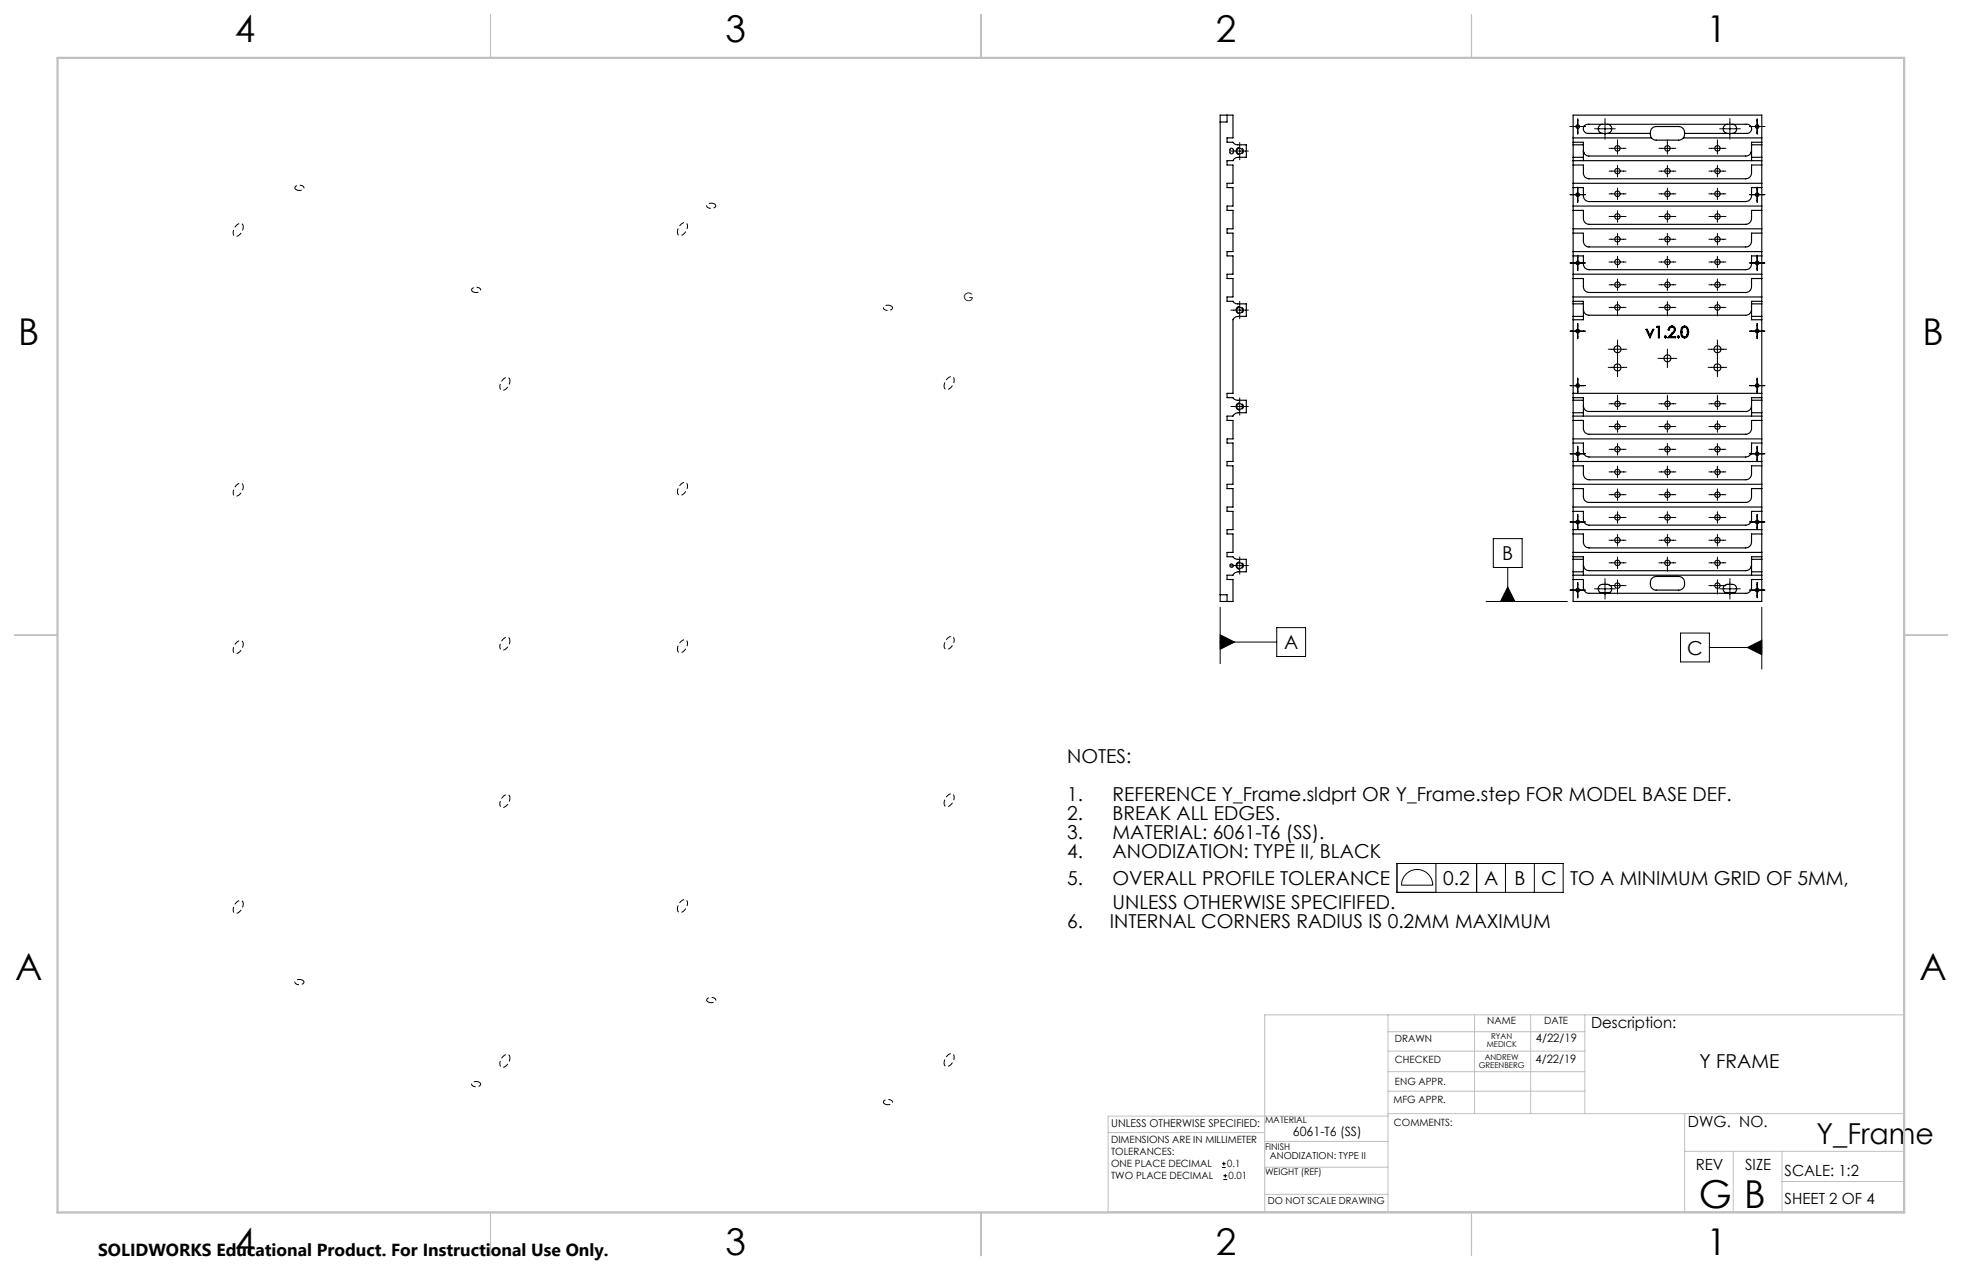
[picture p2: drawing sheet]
<svg xmlns="http://www.w3.org/2000/svg" width="432mm" height="279mm" viewBox="0 0 432 279" stroke-linecap="round" stroke-linejoin="round" font-family="sans-serif">
<g fill="none" stroke="#000" stroke-width=".22">
<path d="M270.9 33.2h3.8M272.8 31.3v3.8M345.5 27.8h3.4M347.2 26.2v3.3M350.9 28.3h4.6M353.2 26.1v4.5M354.1 37.6h3.8M354.1 32.6h3.8M356 30.8v3.1M356 36.4v2.5M365.1 37.6h3.7M365.1 32.6h3.7"/>
<path d="M367 30.8v3.1M367 36.4v2.5M376.1 37.6h3.7M376.1 32.6h3.7M378 30.8v3.1M378 36.4v2.5M378.5 28.3h4.5M380.7 26.1v4.5M385.1 27.8h3.3M386.7 26.2v3.3M345.5 42.8h3.4M345.5 57.9h3.4"/>
<path d="M347.2 41.2v3.3M347.2 56.2v3.3M354.1 57.6h3.8M354.1 52.6h3.8M354.1 47.6h3.8M354.1 42.7h3.8M356 41.4v2.5M356 46.4v2.5M356 51.4v2.5M356 56.4v2.5M365.1 57.6h3.7M365.1 52.6h3.7"/>
<path d="M365.1 47.6h3.7M365.1 42.7h3.7M367 41.4v2.5M367 46.4v2.5M367 51.4v2.5M367 56.4v2.5M376.1 57.6h3.7M376.1 52.6h3.7M376.1 47.6h3.7M376.1 42.7h3.7M378 41.4v2.5M378 46.4v2.5"/>
<path d="M378 51.4v2.5M378 56.4v2.5M385.1 42.8h3.3M385.1 57.9h3.3M386.7 41.2v3.3M386.7 56.2v3.3M270.9 68.2h3.8M272.8 66.3v3.8M345.5 72.8h3.4M347.2 71.2v3.3M353.9 76.8h4.1M354.1 62.7h3.8"/>
<path d="M354.1 67.6h3.8M356 61.4v2.5M356 66.4v3.1M356 74.8v8.1M364.9 78.8h4.1M365.1 62.7h3.7M365.1 67.6h3.7M367 61.4v2.5M367 66.4v3.1M367 76.8v4.1M375.9 76.8h4.1M376.1 62.7h3.7"/>
<path d="M376.1 67.6h3.7M378 61.4v2.5M378 66.4v3.1M378 74.8v8.1M385.1 72.8h3.3M386.7 71.2v3.3M270.9 89.4h3.8M272.8 87.5v3.8M345.5 99.8h3.4M345.5 84.8h3.4M347.2 83.2v3.3M347.2 98.2v3.3"/>
<path d="M353.9 80.8h4.1M354.1 93.8h3.8M354.1 88.8h3.8M354.1 98.8h3.8M356 87v3.1M356 92.6v2.5M356 97.6v2.5M365.1 93.8h3.7M365.1 88.8h3.7M365.1 98.8h3.7M367 87v3.1M367 92.6v2.5"/>
<path d="M367 97.6v2.5M375.9 80.8h4.1M376.1 93.8h3.7M376.1 88.8h3.7M376.1 98.8h3.7M378 87v3.1M378 92.6v2.5M378 97.6v2.5M385.1 99.8h3.3M385.1 84.8h3.3M386.7 83.2v3.3M386.7 98.2v3.3"/>
<path d="M328.6 118.5h6.4v6.3h-6.4zM345.5 114.8h3.4M347.2 113.2v3.3M354.1 103.8h3.8M354.1 108.8h3.8M354.1 113.8h3.8M354.1 118.9h3.8M356 102.6v2.5M356 107.6v2.5M356 112.6v2.5M356 117.6v2.5M365.1 103.8h3.7"/>
<path d="M365.1 108.8h3.7M365.1 113.8h3.7M365.1 118.9h3.7M367 102.6v2.5M367 107.6v2.5M367 112.6v2.5M367 117.6v2.5M376.1 103.8h3.7M376.1 108.8h3.7M376.1 113.8h3.7M376.1 118.9h3.7M378 102.6v2.5"/>
<path d="M378 107.6v2.5M378 112.6v2.5M378 117.6v2.5M385.1 114.8h3.3M386.7 113.2v3.3M268.5 139.7l3.2 1.6-3.2 1.5zM268.5 133.6v12.4M270.9 124.4h3.8M272.8 122.5v3.8M281 138.1h6.3v6.3h-6.3zM327.1 132.3h17.8M331.8 124.8v7.5"/>
<path d="M331.8 129.2l1.6 3.1h-3.2zM345.5 129.8h3.4M347.2 128.2v3.3M350.9 129.5h4.6M353.2 127.3v4.5M354.1 123.8h3.8M354.1 128.8h3.8M356 122.6v2.5M356 127.6v3.1M365.1 123.8h3.7M367 122.6v3.1M369.9 139.3h6.3v6.3h-6.3z"/>
<path d="M376.1 123.8h3.7M376.1 128.8h3.7M378 122.6v2.5M378 127.6v3.1M378.5 129.5h4.5M380.7 127.3v4.5M385.1 129.8h3.3M386.7 128.2v3.3M387.7 133.6v13.6M268.5 141.3h12.5M376.2 142.5h11.5M384.6 142.5l3.1-1.6v3.1z"/>
<path d="M307.4 190h36.6v6.3h-36.6zM309.4 192.3a3.4 3.4 0 0 1 3.8-.8 3.4 3.4 0 0 1 2.1 3.2h-6.9l.1-.5a3.4 3.4 0 0 1 .9-1.9zM316 190v6.3M325 190v6.3M331.3 190v6.3M337.7 190v6.3M269 256.9h.8M269 256h.8M269.2 259.5h.9M269.2 258.7h.9M269.3 255.6v.8M269.7 258.3v.8"/>
</g>
<path d="M272.1 33.2a.79 .79 0 0 0 1.1 .7 .79 .79 0 0 0 .1-1.3 .79 .79 0 0 0-1.2 .5v.1M272.1 33.2a.79 .79 0 0 1 1.1-.7 .79 .79 0 0 1 .1 1.4 .79 .79 0 0 1-1.2-.6v-.1M272.1 68.2a.79 .79 0 0 0 1.1 .7 .79 .79 0 0 0 .1-1.3 .79 .79 0 0 0-1.2 .5v.1M272.1 68.2a.79 .79 0 0 1 1.1-.7 .79 .79 0 0 1 .1 1.4 .79 .79 0 0 1-1.2-.6v-.1M272.1 89.4a.79 .79 0 0 0 1.1 .7 .79 .79 0 0 0 .1-1.3 .79 .79 0 0 0-1.2 .5v.1M272.1 89.4a.79 .79 0 0 1 1.1-.7 .79 .79 0 0 1 .1 1.4 .79 .79 0 0 1-1.2-.6v-.1M272.1 124.4a.79 .79 0 0 0 1.1 .7 .79 .79 0 0 0 .1-1.3 .79 .79 0 0 0-1.2 .5v.1M272.1 124.4a.79 .79 0 0 1 1.1-.7 .79 .79 0 0 1 .1 1.4 .79 .79 0 0 1-1.2-.6v-.1" fill="none" stroke="#000" stroke-width=".22" stroke-dasharray="1.3 .6" stroke-dashoffset=".1" stroke-linecap="butt"/>
<path d="M65.2 41.7l-.2-.2a.84 .84 0 0 1 1.2-.7 .57 .57 0 0 1 .7 .6 .57 .57 0 0 1-.8 .5l-.9-.2M157.2 44.9l.3 .2a.84 .84 0 0 1-1.3 .7 .57 .57 0 0 1-.7-.6 .57 .57 0 0 1 .8-.5l.9 .2M104.1 64.2l-.3-.2a.84 .84 0 0 1 1.3-.8 .57 .57 0 0 1 .7 .7 .57 .57 0 0 1-.8 .4l-.9-.1M196.1 67.3l.3 .2a.84 .84 0 0 1-1.3 .8 .57 .57 0 0 1-.7-.7 .57 .57 0 0 1 .8-.4l.9 .1M66.6 215.7a1.06 1.06 0 0 0-1.7 .5 1.18 1.18 0 0 0 2-.2l-.3-.3M105.5 238.1a1.06 1.06 0 0 0-1.7 .5 1.18 1.18 0 0 0 2-.1l-.3-.4M155.8 220.4a1.06 1.06 0 0 0 1.7-.5 1.18 1.18 0 0 0-2 .2l.3 .3M194.7 242.9a1.06 1.06 0 0 0 1.7-.6 1.18 1.18 0 0 0-2 .2l.3 .4" fill="none" stroke="#000" stroke-width=".22" stroke-dasharray="1.3 .6" stroke-linecap="butt"/>
<g fill="none" stroke="#000" stroke-width=".22" stroke-dasharray="1.3 .6" stroke-dashoffset=".5" stroke-linecap="butt">
<path d="M53.5 49.9a.74 .74 0 0 0-.5-.8 .74 .74 0 0 0-.9 .4 1.71 1.71 0 0 0-.4 2.5 1.95 1.95 0 0 0 1.8-2.1M149.1 51a.74 .74 0 0 0 .5 .8 .74 .74 0 0 0 .9-.3 1.71 1.71 0 0 0 .4-2.5 1.95 1.95 0 0 0-1.8 2M112.2 83.8a1.95 1.95 0 0 1-1.8 2 1.77 1.77 0 0 1 .7-2.6l.8-.1 .3 .7M207.8 84.9a1.95 1.95 0 0 1 1.8-2 1.77 1.77 0 0 1-.7 2.6l-.8 .1-.3-.7M53.5 107.1a.74 .74 0 0 0-.5-.8 .74 .74 0 0 0-.9 .4 1.71 1.71 0 0 0-.4 2.4 1.95 1.95 0 0 0 1.8-2M149.1 108.2a.74 .74 0 0 0 .5 .8 .74 .74 0 0 0 .9-.4 1.71 1.71 0 0 0 .4-2.4 1.95 1.95 0 0 0-1.8 2M53.5 141.7a.74 .74 0 0 0-.5-.8 .74 .74 0 0 0-.9 .4 1.71 1.71 0 0 0-.4 2.4 1.95 1.95 0 0 0 1.8-2M112.2 141a1.95 1.95 0 0 1-1.8 2 1.77 1.77 0 0 1 .7-2.7l.8-.1 .3 .8M149.1 142.8a.74 .74 0 0 0 .5 .8 .74 .74 0 0 0 .9-.3 1.71 1.71 0 0 0 .4-2.5 1.95 1.95 0 0 0-1.8 2M207.8 142.1a1.95 1.95 0 0 1 1.8-2.1 1.77 1.77 0 0 1-.7 2.7l-.8 .1-.3-.7M112.2 175.6a1.95 1.95 0 0 1-1.8 2 1.77 1.77 0 0 1 .7-2.6l.8-.1 .3 .7M207.8 176.7a1.95 1.95 0 0 1 1.8-2 1.77 1.77 0 0 1-.7 2.6l-.8 .1-.3-.7"/>
<path d="M53.5 198.9a.74 .74 0 0 0-.5-.8 .74 .74 0 0 0-.9 .3 1.71 1.71 0 0 0-.4 2.5 1.95 1.95 0 0 0 1.8-2M149.1 200a.74 .74 0 0 0 .5 .8 .74 .74 0 0 0 .9-.4 1.71 1.71 0 0 0 .4-2.5 1.95 1.95 0 0 0-1.8 2.1M112.2 232.7a1.95 1.95 0 0 1-1.8 2.1 1.77 1.77 0 0 1 .7-2.7l.8-.1 .3 .7M207.8 233.9a1.95 1.95 0 0 1 1.8-2.1 1.77 1.77 0 0 1-.7 2.7l-.8 .1-.3-.7"/>
</g>
<path d="M271 124.1l-.3 .1v.2M271.4 124.4l-.1 .3-.3 .1" fill="none" stroke="#808000" stroke-width=".22"/>
<path d="M418.9 223.3v43.3" fill="none" stroke="#c0c0c0" stroke-width=".22" stroke-dasharray="15.2 1.3 1.3 1.3" stroke-dashoffset="5"/>
<g fill="none" stroke="#c0c0c0" stroke-width=".22">
<path d="M305.5 223.3v43.3M305.5 235.8h43.3M305.5 231.2h43.3M305.5 227h43.3M324.5 223.3v21.7M336.9 223.3v21.7M348.8 223.3v21.7M243.9 249.2h34.4M278.3 256.8h27.2M278.3 251.1h27.3M305.5 245h113.4M305.5 240.1h43.3"/>
<path d="M305.5 245.5h-61.6v21.1h175M370.8 245v21.6M370.8 253.3h48.1M381.5 253.3v13.3M392.2 259.9h26.7M392.2 253.3v13.3M278.3 262.7h27.2M418.9 265.1v-41.8h-140.6v43.3"/>
</g>
<path d="M108 3.2v9.5M215.9 3.2v9.5M323.8 3.2v9.5M3.1 139.7h9.6M419.1 139.7h9.5M108 266.7v9.6M215.9 266.7v9.6M323.8 266.7v9.6" fill="none" stroke="#c0c0c0" stroke-width=".25"/>
<path d="M12.7 12.7h406.4v254h-406.4z" fill="none" stroke="#c0c0c0" stroke-width=".5"/>
<path d="M331.8 129.2l1.6 3.1h-3.2zM384.6 142.5l3.1 1.5v-3.1zM268.5 139.7l3.2 1.6-3.2 1.5z" fill="#000"/>
<path d="M270.7 124.4v.2l.3 .2v-.4zM271 124.1v.3h.4l-.1-.2z" fill="#808000"/>
<g fill="none" stroke="#000" stroke-width=".25">
<path d="M268.5 26.8v-1.5h2.9v5h-1.3v1h1.3l.3 .3 .5 .3h2.1v2.7h-1.8a1.29 1.29 0 0 0-1.1 .7h-1.3v1h1.3v4h-1.3v1h1.3v4h-1.3v1h1.3v4h-1.3v1h1.3v4.1h-1.3v.9h1.3v4h-1.3v1h1.3v4h-1.3v1h1.3l.3 .3 .5 .3h2.1v2.7h-1.8a1.29 1.29 0 0 0-1.1 .7v16.2h-1.3v1h1.3l.3 .3 .5 .3h2.1v2.7h-1.8a1.29 1.29 0 0 0-1.1 .7h-1.3v1h1.3v4.1h-1.3v.9h1.3v4h-1.3v1h1.3v4h-1.3v1h1.3v4h-1.3v1h1.3v4h-1.3v1h1.3v4h-1.3v1h1.3l.3 .3 .5 .2h2.1v2.8h-1.8a1.29 1.29 0 0 0-1.1 .7h-1.3v1h1.3v4.8h-2.9v-1.5M268.5 26.8v104M270.1 25.3v1.5h-1.6M270.9 32.6h.3l.2 .2v.7a.37 .37 0 0 1-.3 .4 .37 .37 0 0 1-.4-.4v-.7zM346.2 34.6v.7M346.2 31.3h2.3v.6M346.2 31.3v.6M346.2 36.3h2.3v1.8a1.21 1.21 0 0 0 1.2 1.2h34.5a1.26 1.26 0 0 0 1.3-1.2v-1.8h2.2M346.2 31.3v-6h41.5v6M346.2 31.9v2.7M346.2 35.3v31M346.2 34.6h2.3"/>
<path d="M346.2 31.9h2.3M346.2 35.3h41.5M346.2 30.3h17.3M348.5 34.6v.7M348.5 33.1v.4M348.5 31.9v2.7M348.5 33.7h.2M348.5 33.5h.1M348.5 33.5l.2 .2M348.7 33.7a1.16 1.16 0 0 0 1 .6h34.5a1.16 1.16 0 0 0 1.1-.6M352.7 27.3a1.01 1.01 0 0 0-1 1 1.01 1.01 0 0 0 1 1.1M353.7 27.3a1.01 1.01 0 0 1 1 1 1.01 1.01 0 0 1-1 1.1"/>
<path d="M363.2 29.4h-13.6a1.02 1.02 0 0 1-1.1-1.1 1.02 1.02 0 0 1 1.2-1h34.5a1.03 1.03 0 0 1 1.3 1 1.03 1.03 0 0 1-1.2 1.1h-13.6M363.5 30.3l-.2-.4a1.49 1.49 0 0 1 1.2-2.1h5a1.58 1.58 0 0 1 1.1 2.3l-.1 .2M363.5 30.3l.8 .5h5.3l.9-.5M370.5 30.3h17.2M380.2 27.3a1.01 1.01 0 0 0-1 1 1.01 1.01 0 0 0 1 1.1M381.2 27.3a1.01 1.01 0 0 1 1 1 1.01 1.01 0 0 1-1 1.1M385.3 33.7h.2M385.4 33.5l-.1 .2M385.4 33.5h.1M385.5 34.6v.7M385.5 33.1l-.1 .4M385.5 31.9v2.7"/>
<path d="M385.5 34.6h2.2M385.5 31.9h2.2M387.7 34.6v.7M387.7 31.3h-2.2v.6M387.7 31.3v.6M387.7 31.9v2.7M387.7 35.3v31M346.2 56.3h2.3v1.8a1.21 1.21 0 0 0 1.2 1.2h34.5a1.26 1.26 0 0 0 1.3-1.2v-1.8h2.2M346.2 41.3h2.3v1.8a1.26 1.26 0 0 0 1.2 1.2h34.5a1.33 1.33 0 0 0 1.3-1.2v-1.8h2.2M346.2 51.3h2.3v1.8a1.21 1.21 0 0 0 1.2 1.2h34.5a1.26 1.26 0 0 0 1.3-1.2v-1.8h2.2M346.2 46.3h2.3v1.8a1.26 1.26 0 0 0 1.2 1.3h34.5a1.33 1.33 0 0 0 1.3-1.3v-1.8h2.2M346.2 45.3h41.5"/>
<path d="M346.2 55.4h41.5M346.2 50.3h41.5M346.2 40.3h41.5M346.2 69.6v.7M346.2 66.3h2.3v.6M346.2 66.3v.6M346.2 61.3h2.3v1.8a1.26 1.26 0 0 0 1.2 1.2h34.5a1.33 1.33 0 0 0 1.3-1.2v-1.8h2.2M346.2 66.9v2.7M346.2 70.3v17.2M346.2 66.9h2.3M346.2 69.6h2.3M346.2 60.3h41.5"/>
<path d="M346.2 65.3h41.5M348.5 69.6v.7h-2.3M348.5 68.1a1.26 1.26 0 0 0 1.2 1.3h34.5a1.33 1.33 0 0 0 1.3-1.3M348.5 66.9v2.7M362.3 72.5h.2M362.3 72.5l.8 1.8M362.3 72.5l.1 .1M362.4 72.6l.7 1.4 .7-1.4M362.5 72.5l.6 1.3M362.5 72.5l-.1 .1M363.1 74.3h.1M363.1 73.8v.5"/>
<path d="M363.7 72.5h.3M363.7 72.5l-.6 1.3M363.7 72.5l.1 .1M364 72.5l-.9 1.8M364 72.5l-.2 .1M364.6 72h.4M364.7 71.8h.5M364.7 71.8l-.1 .2M364.7 71.8l.1 .1M364.8 71.9l-.2 .1M364.8 71.9h.3v2.3M365 74.3h.2"/>
<path d="M365 72v2.3M365.1 74.2l.1 .1M365.1 74.2l-.1 .1M365.2 71.8v2.5M365.2 71.8l-.2 .2M366.3 74.1l.2 .2M366.3 74.1h.2M366.5 74.1v.1M366.5 73.9l.2 .2M366.5 73.9l-.2 .2M366.5 74.2v.1M366.5 73.9v.1"/>
<path d="M366.5 74v.1M366.5 74l.1 .1M366.6 74.1l-.1 .1M366.6 74.1h.1M366.7 74.1l-.2 .2M367.1 74.3h1.7M367.1 72.6h.3M367.3 72.5l-.2 .1M367.3 72.5l.1 .1M367.3 74.2h.1M367.3 74.2l-.2 .1M367.3 74.2h1.3"/>
<path d="M367.6 74h1.2M367.6 74l-.3 .2M367.9 72l-.3 .1-.2 .5M367.9 72l.5 .1 .1 .4M367.9 71.9a.66 .66 0 0 0-.6 .6M367.9 71.9v.1M367.9 71.9h.1M368 71.7l.4 .2 .3 .6M368 71.7h-.1a.86 .86 0 0 0-.8 .9M368 71.7v.2M368 71.9l.4 .1 .2 .5M368 73.2l.1 .1"/>
<path d="M368 73.2l-.9 1.1M368.1 73.3l-.8 .9M368.1 73.3l.1 .1M368.1 73.3h.1M368.2 73.4l-.6 .6M368.5 72.5l-.5 .7M368.5 72.5h.1M368.6 72.5l-.5 .8M368.6 72.5h.1M368.6 74.2l.2 .1M368.7 72.5l-.5 .9M368.8 74v.3"/>
<path d="M368.8 74l-.2 .2M369.2 74.1l.2 .2M369.2 74.1h.1M369.3 74.1l.1 .1M369.4 73.9l.2 .2M369.4 73.9l-.2 .2M369.4 74.2v.1M369.4 73.9v.1M369.4 74l-.1 .1M369.4 74v.1M369.4 74.1v.1M369.4 74.1h.2"/>
<path d="M369.6 74.1l-.2 .2M369.9 73l.1 .7a.85 .85 0 0 0 .7 .7M369.9 73h.1M370 73h.1M370 73a.93 .93 0 0 0 .7 1.2M370.1 73l.1 .8 .5 .3M370.7 71.9a.9 .9 0 0 1 .8 1.1M370.7 72h.2a.98 .98 0 0 1 .5 1M370.7 71.9v.1M370.7 71.9h.1M370.7 72l-.4 .3-.2 .7M370.7 71.9a.87 .87 0 0 0-.7 1.1"/>
<path d="M370.7 74.2h.1M370.7 74.1v.1M370.7 71.7a1.01 1.01 0 0 1 .9 1.3M370.7 71.7a1.01 1.01 0 0 0-.8 1.3M370.7 74.2v.2M370.7 71.7v.2M371.3 73.7h.1M371.3 73.7l-.2 .2-.4 .2M371.4 73h.1M371.4 73l-.1 .7M371.4 73.7l-.3 .5h-.4M371.5 73l-.1 .7"/>
<path d="M371.5 73h.1M371.6 73a1.08 1.08 0 0 1-.9 1.4M385.5 69.6v.7h2.2M385.5 66.9v2.7M385.5 66.9h2.2M385.5 69.6h2.2M387.7 69.6v.7M387.7 66.3h-2.2v.6M387.7 66.3v.6M387.7 66.9v2.7M387.7 70.3v17.2M346.2 90.8v.7"/>
<path d="M346.2 87.5v.6M346.2 87.5h2.3v.6M346.2 97.5h2.3v1.8a1.21 1.21 0 0 0 1.2 1.2h34.5a1.26 1.26 0 0 0 1.3-1.2v-1.8h2.2M346.2 92.5h2.3v1.8a1.21 1.21 0 0 0 1.2 1.2h34.5a1.26 1.26 0 0 0 1.3-1.2v-1.8h2.2M346.2 90.8h2.3M346.2 88.1h2.3M346.2 88.1v2.7M346.2 91.5v31M346.2 91.5h41.5M346.2 86.5h41.5M346.2 96.6h41.5M348.5 90.8v.7"/>
<path d="M348.5 89.3a1.21 1.21 0 0 0 1.2 1.2h34.5a1.26 1.26 0 0 0 1.3-1.2M348.5 88.1v2.7M385.5 90.8v.7M385.5 90.8h2.2M385.5 88.1v2.7M385.5 88.1h2.2M387.7 90.8v.7M387.7 87.5h-2.2v.6M387.7 87.5v.6M387.7 88.1v2.7M387.7 91.5v31M346.2 112.5h2.3v1.8a1.21 1.21 0 0 0 1.2 1.2h34.5a1.26 1.26 0 0 0 1.3-1.2v-1.8h2.2"/>
<path d="M346.2 102.5h2.3v1.8a1.26 1.26 0 0 0 1.2 1.3h34.5a1.33 1.33 0 0 0 1.3-1.3v-1.8h2.2M346.2 107.5h2.3v1.8a1.21 1.21 0 0 0 1.2 1.2h34.5a1.26 1.26 0 0 0 1.3-1.2v-1.8h2.2M346.2 117.5h2.3v1.8a1.26 1.26 0 0 0 1.2 1.2h34.5a1.33 1.33 0 0 0 1.3-1.2v-1.8h2.2M346.2 116.5h41.5M346.2 101.5h41.5M346.2 106.5h41.5M346.2 111.5h41.5M268.5 130.8h1.6v1.5M346.2 125.8v.7M346.2 122.5h2.3v.5M346.2 122.5v.5M346.2 127.5h2.3v1.8a1.21 1.21 0 0 0 1.2 1.2h34.5a1.26 1.26 0 0 0 1.3-1.2v-1.8h2.2"/>
<path d="M346.2 126.5v5.8h41.5v-5.8M346.2 123v2.8M346.2 123h2.3M346.2 125.8h2.3M346.2 126.5h41.5M346.2 121.5h41.5M348.5 125.8v.7M348.5 124.3v.4M348.5 123v2.8M348.5 124.7h.1M348.5 124.7a1.19 1.19 0 0 0 1.2 .9h34.5a1.27 1.27 0 0 0 1.2-.9M352.1 130.4h2.2"/>
<path d="M352.7 130.5a.99 .99 0 0 1-1-1 .99 .99 0 0 1 1-.9 1.79 1.79 0 0 1 1.8 .3 .98 .98 0 0 1 .2 1 .98 .98 0 0 1-1 .6M363.4 127.4l.4-.4 .7-.2h5a1.52 1.52 0 0 1 1.3 1.5 1.52 1.52 0 0 1-1.3 1.5h-5a1.52 1.52 0 0 1-1.1-2.4zM379.6 130.4h2.2M380.2 130.5a.99 .99 0 0 1-1-1 .99 .99 0 0 1 1-.9 1.9 1.9 0 0 1 1.8 .3 1 1 0 0 1 .1 1 1 1 0 0 1-.9 .6M385.4 124.7h.1M385.5 125.8v.7M385.5 124.3l-.1 .4M385.5 123v2.8M385.5 123h2.2M385.5 125.8h2.2M387.7 125.8v.7M387.7 122.5h-2.2v.5"/>
<path d="M387.7 122.5v.5M387.7 123v2.8"/>
<circle cx="272.8" cy="33.2" r=".64"/>
<circle cx="347.2" cy="27.9" r=".4"/>
<circle cx="356" cy="32.7" r=".61"/>
<circle cx="356" cy="37.6" r=".6"/>
<circle cx="367" cy="32.6" r=".6"/>
<circle cx="367" cy="37.6" r=".59"/>
<circle cx="378" cy="32.6" r=".6"/>
<circle cx="378" cy="37.6" r=".59"/>
<circle cx="386.7" cy="27.8" r=".39"/>
<circle cx="347.2" cy="42.8" r=".4"/>
<circle cx="347.2" cy="57.8" r=".41"/>
<circle cx="356" cy="42.6" r=".61"/>
<circle cx="356" cy="57.6" r=".61"/>
<circle cx="356" cy="52.7" r=".61"/>
<circle cx="356" cy="47.6" r=".61"/>
<circle cx="367" cy="52.6" r=".6"/>
<circle cx="367" cy="47.6" r=".6"/>
<circle cx="367" cy="42.6" r=".6"/>
<circle cx="367" cy="57.6" r=".6"/>
<circle cx="378" cy="52.6" r=".6"/>
<circle cx="378" cy="47.6" r=".6"/>
<circle cx="378" cy="42.6" r=".6"/>
<circle cx="378" cy="57.6" r=".6"/>
<circle cx="386.7" cy="42.8" r=".39"/>
<circle cx="386.7" cy="57.8" r=".4"/>
<circle cx="272.8" cy="68.2" r=".64"/>
<circle cx="347.2" cy="72.8" r=".41"/>
<circle cx="356" cy="62.6" r=".61"/>
<circle cx="356" cy="67.6" r=".61"/>
<circle cx="356" cy="76.8" r=".77"/>
<circle cx="367" cy="67.6" r=".6"/>
<circle cx="367" cy="62.6" r=".6"/>
<circle cx="367" cy="78.8" r=".76"/>
<circle cx="378" cy="76.8" r=".77"/>
<circle cx="378" cy="67.6" r=".6"/>
<circle cx="378" cy="62.6" r=".6"/>
<circle cx="386.7" cy="72.8" r=".4"/>
<circle cx="272.8" cy="89.4" r=".64"/>
<circle cx="347.2" cy="99.9" r=".4"/>
<circle cx="347.2" cy="84.8" r=".41"/>
<circle cx="356" cy="98.8" r=".61"/>
<circle cx="356" cy="93.9" r=".61"/>
<circle cx="356" cy="88.8" r=".61"/>
<circle cx="356" cy="80.8" r=".78"/>
<circle cx="367" cy="93.9" r=".6"/>
<circle cx="367" cy="88.8" r=".6"/>
<circle cx="367" cy="98.8" r=".6"/>
<circle cx="378" cy="80.8" r=".78"/>
<circle cx="378" cy="93.9" r=".6"/>
<circle cx="378" cy="88.8" r=".6"/>
<circle cx="378" cy="98.8" r=".6"/>
<circle cx="386.7" cy="99.8" r=".39"/>
<circle cx="386.7" cy="84.8" r=".4"/>
<circle cx="347.2" cy="114.8" r=".4"/>
<circle cx="356" cy="118.8" r=".61"/>
<circle cx="356" cy="103.8" r=".61"/>
<circle cx="356" cy="108.9" r=".61"/>
<circle cx="356" cy="113.8" r=".6"/>
<circle cx="367" cy="103.8" r=".6"/>
<circle cx="367" cy="108.8" r=".6"/>
<circle cx="367" cy="118.8" r=".6"/>
<circle cx="367" cy="113.8" r=".59"/>
<circle cx="378" cy="103.8" r=".6"/>
<circle cx="378" cy="108.8" r=".6"/>
<circle cx="378" cy="118.8" r=".6"/>
<circle cx="378" cy="113.8" r=".59"/>
<circle cx="386.7" cy="114.8" r=".39"/>
<circle cx="271.1" cy="124.4" r=".37"/>
<circle cx="272.8" cy="124.4" r=".64"/>
<circle cx="347.2" cy="129.8" r=".4"/>
<circle cx="356" cy="128.9" r=".61"/>
<circle cx="356" cy="123.8" r=".61"/>
<circle cx="367" cy="123.8" r=".6"/>
<circle cx="378" cy="128.8" r=".6"/>
<circle cx="378" cy="123.8" r=".6"/>
<circle cx="386.7" cy="129.8" r=".39"/>
</g>
<g font-size="8.5">
<text x="373.9" y="265.7">G</text>
<text x="383.8" y="265.7">B</text>
</g>
<g font-size="8.1">
<text x="51.7" y="9.3">4</text>
<text x="159.7" y="9.3">3</text>
<text x="267.6" y="9.3">2</text>
<text x="375.6" y="9.3">1</text>
<text x="4" y="76">B</text>
<text x="423.1" y="76">B</text>
<text x="3.3" y="215.7">A</text>
<text x="422.4" y="215.7">A</text>
<text x="51.7" y="276">4</text>
<text x="159.7" y="276">3</text>
<text x="267.6" y="276">2</text>
<text x="375.6" y="276">1</text>
</g>
<text font-size="6.3" x="399.8" y="251.6">Y_Frame</text>
<g font-size="4.2">
<text x="330.6" y="123.3">B</text>
<text x="282.6" y="142.8">A</text>
<text x="371.3" y="144">C</text>
<text x="234.9" y="167.9">NOTES:</text>
<text x="234.9" y="176.2">1.</text>
<text x="244.9" y="176.2">REFERENCE Y_Frame.sldprt OR Y_Frame.step FOR MODEL BASE DEF.</text>
<text x="234.9" y="180.4">2.</text>
<text x="234.9" y="184.6">3.</text>
<text x="244.9" y="180.4">BREAK ALL EDGES.</text>
<text x="244.9" y="184.6">MATERIAL: 6061-T6 (SS).</text>
<text x="234.9" y="188.7">4.</text>
<text x="244.9" y="188.7">ANODIZATION: TYPE II, BLACK</text>
<text x="234.9" y="194.7">5.</text>
<text x="244.9" y="194.7">OVERALL PROFILE TOLERANCE</text>
<text x="317.6" y="194.7">0.2</text>
<text x="326.6" y="194.7">A</text>
<text x="333.3" y="194.7">B</text>
<text x="339.2" y="194.7">C</text>
<text x="345.5" y="194.7">TO A MINIMUM GRID OF 5MM,</text>
<text x="244.9" y="199.9">UNLESS OTHERWISE SPECIFIFED.</text>
<text x="234.9" y="204.1">6.</text>
<text x="244.2" y="204.1">INTERNAL CORNERS RADIUS IS 0.2MM MAXIMUM</text>
<text x="374" y="235">Y FRAME</text>
</g>
<text font-size="3.8" x="21.6" y="276.3">SOLIDWORKS Educational Product. For Instructional Use Only.</text>
<g font-size="3.4">
<text x="350.2" y="226.2">Description:</text>
<text x="371.5" y="247.9">DWG. NO.</text>
<text x="373.2" y="257.5">REV</text>
<text x="384.1" y="257.5">SIZE</text>
<text x="392.8" y="258.7">SCALE: 1:2</text>
<text x="392.8" y="264.9">SHEET 2 OF 4</text>
</g>
<text font-size="2.8" x="284.5" y="250">6061-T6 (SS)</text>
<g font-size="2.5">
<text x="212" y="66.1">G</text>
<text x="338" y="233.8">4/22/19</text>
<text x="338" y="229.2">4/22/19</text>
</g>
<text font-size="2.4" x="244.5" y="247.8">UNLESS OTHERWISE SPECIFIED:</text>
<g font-size="2.2">
<text x="327.3" y="225.4">NAME</text>
<text x="339.8" y="225.4">DATE</text>
<text x="307" y="233.8">CHECKED</text>
<text x="307" y="229.3">DRAWN</text>
<text x="307" y="238.6">ENG APPR.</text>
<text x="306.7" y="242.7">MFG APPR.</text>
<text x="244.5" y="251.5">DIMENSIONS ARE IN MILLIMETER</text>
<text x="306.8" y="247.7">COMMENTS:</text>
<text x="244.5" y="254.2">TOLERANCES:</text>
<text x="244.5" y="256.8">ONE PLACE DECIMAL</text>
<text x="270.1" y="256.8">0.1</text>
<text x="244.5" y="259.5">TWO PLACE DECIMAL</text>
<text x="270.4" y="259.5">0.01</text>
</g>
<g font-size="2.1">
<text x="279.5" y="255">ANODIZATION: TYPE II</text>
<text x="279" y="264.9">DO NOT SCALE DRAWING</text>
</g>
<g font-size="2">
<text x="278.4" y="247.1">MATERIAL</text>
<text x="278.4" y="253">FINISH</text>
<text x="278.4" y="258.5">WEIGHT (REF)</text>
</g>
<g font-size="1.8">
<text x="326.8" y="233.2">ANDREW</text>
<text x="327.2" y="230.4">MEDICK</text>
<text x="328.2" y="228.7">RYAN</text>
<text x="325.4" y="235">GREENBERG</text>
</g>
</svg>
